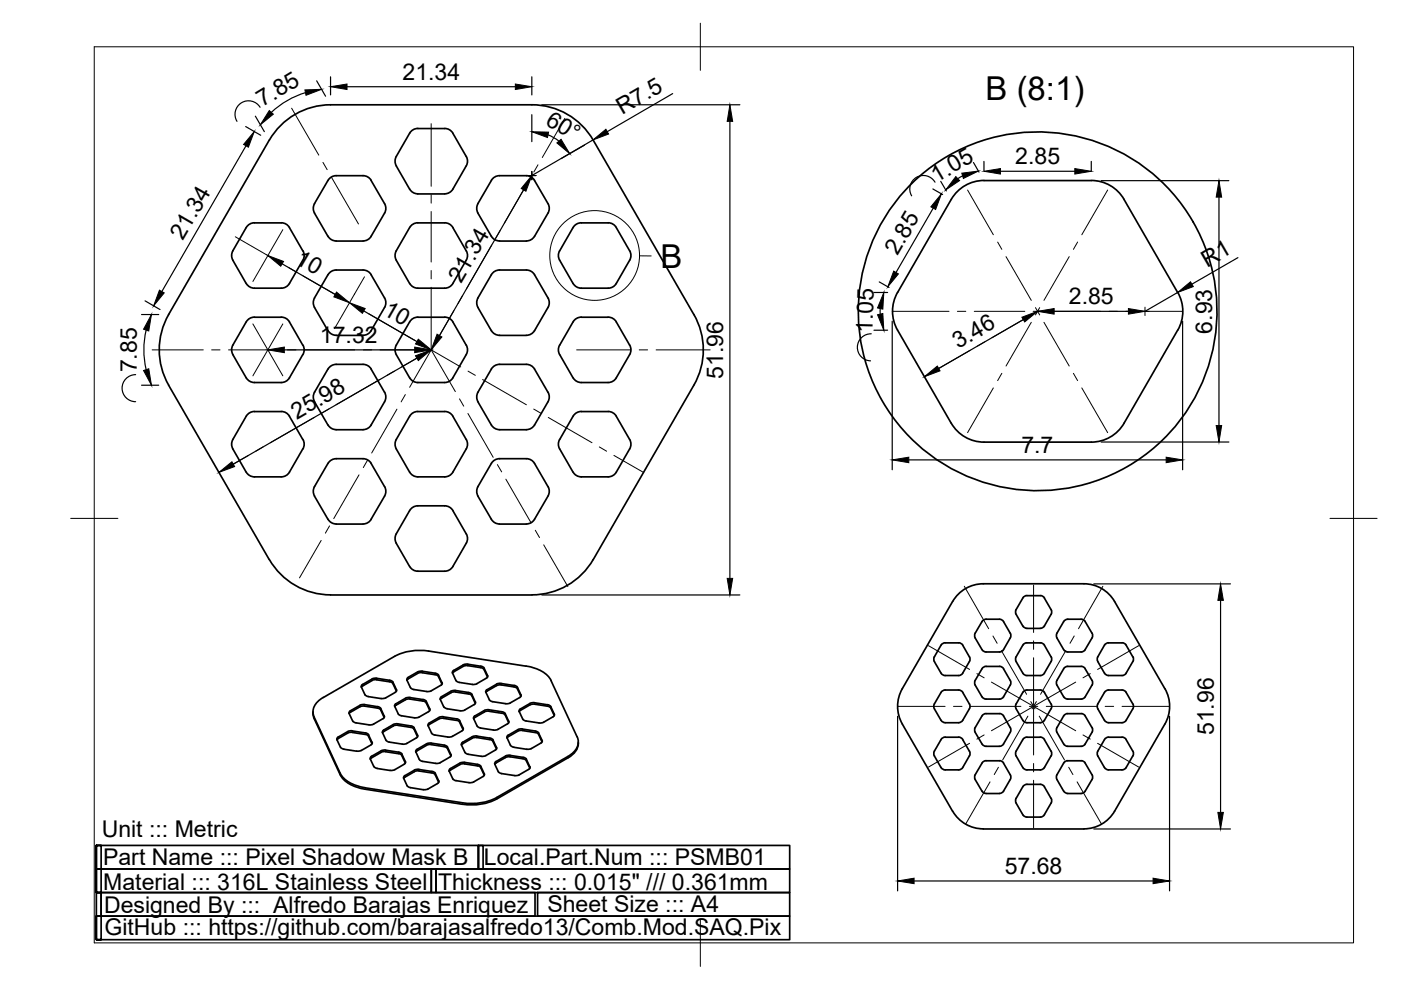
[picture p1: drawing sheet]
<svg xmlns="http://www.w3.org/2000/svg" width="297mm" height="210mm" viewBox="0 0 297 210" stroke-linecap="round" stroke-linejoin="round" font-family="sans-serif">
<!-- layer: Visible -->
<g fill="none" stroke="#000" stroke-width=".36">
<path d="M78.7 38.3l2.8 4.9a2 2 0 0 1 0 2l-2.8 4.9M78.7 38.2a2 2 0 0 0-1.7-1h-5.7a2.01 2.01 0 0 0-1.8 1.1l-2.8 4.9a2.05 2.05 0 0 0 0 2l2.8 4.9a2.07 2.07 0 0 0 1.8 1h5.7a2 2 0 0 0 1.7-1M84 35.2l2.8 4.9M86.8 28.3l-2.8 4.9a2 2 0 0 0 0 2M96 28.3l2.9 4.9a2 2 0 0 1 0 2M96 28.2a2 2 0 0 0-1.7-1l-5.7 .1a1.91 1.91 0 0 0-1.7 .9M98.8 35.2l-2.8 4.9M104.2 38.2a2 2 0 0 1 1.7-1h5.7a1.96 1.96 0 0 1 1.7 1.1l2.9 4.9a1.99 1.99 0 0 1 0 2l-2.9 4.9a2.07 2.07 0 0 1-1.7 1h-5.7a2 2 0 0 1-1.7-1M104.2 38.3l-2.9 4.9a2 2 0 0 0 0 2l2.9 4.9M49.4 55.2l2.8 4.9a2 2 0 0 0 1.7 1h5.7a2 2 0 0 0 1.8-1l2.8-4.9M49.4 53.2a2 2 0 0 0 0 2M53.9 47.3h5.7"/>
<path d="M53.9 47.2a2 2 0 0 0-1.7 1l-2.8 5M59.6 47.2a2 2 0 0 1 1.8 1l2.8 5M64.2 53.2a2 2 0 0 1 0 2M78.7 58.2l2.8 5a2 2 0 0 1 0 2l-2.8 4.9M78.7 58.2a2 2 0 0 0-1.7-1h-5.7a2 2 0 0 0-1.8 1l-2.8 5a2.07 2.07 0 0 0 0 2l2.8 4.9M86.8 48.3l-2.8 4.9a2 2 0 0 0 0 2l2.8 4.9M86.9 40.1a2 2 0 0 0 1.7 1M88.6 47.3h5.7M88.6 41.1h5.7M88.6 47.2a2 2 0 0 0-1.7 1M94.3 47.2a2 2 0 0 1 1.7 1M96 48.3l2.9 4.9a2 2 0 0 1 0 2l-2.9 4.9"/>
<path d="M96 40.1a2 2 0 0 1-1.7 1M104.2 58.2a2 2 0 0 1 1.7-1h5.7a1.99 1.99 0 0 1 1.7 1l2.9 5a2 2 0 0 1 0 2l-2.9 4.9M104.2 58.2l-2.9 5a2 2 0 0 0 0 2l2.9 4.9M123.2 47.3h5.7M123.2 47.2a2.01 2.01 0 0 0-1.7 1.1l-2.8 4.9a1.99 1.99 0 0 0 0 2l2.8 4.9a2 2 0 0 0 1.7 1h5.7M128.9 47.2a1.96 1.96 0 0 1 1.8 1.1l2.8 4.9a1.99 1.99 0 0 1 0 2l-2.8 4.9a2 2 0 0 1-1.8 1M201.7 42.3l-11.4 19.7a8 8 0 0 0 0 8l11.4 19.7a8.1 8.1 0 0 0 6.9 4h22.8a8 8 0 0 0 6.9-4l11.4-19.7a7.9 7.9 0 0 0 0-8l-11.4-19.7M238.3 42.3a7.9 7.9 0 0 0-6.9-4h-22.8a8 8 0 0 0-6.9 4M35.8 66.7l21.3-37a15 15 0 0 1 13-7.5h42.7a15 15 0 0 1 13 7.5l21.3 37a15 15 0 0 1 0 15l-21.3 37M35.8 66.7a15 15 0 0 0 0 15M49.4 75.2l2.8 4.9a2 2 0 0 0 1.7 1h5.7a2 2 0 0 0 1.8-1l2.8-4.9M49.4 73.2a2 2 0 0 0 0 2"/>
<path d="M52.2 68.3l-2.8 4.9M61.4 68.3l2.8 4.9M61.4 68.2a2 2 0 0 0-1.8-1l-5.7 .1a1.91 1.91 0 0 0-1.7 .9M64.2 73.2a2 2 0 0 1 0 2M69.5 70.1a2 2 0 0 0 1.8 1M71.3 71.1h5.7M78.7 78.2l2.8 5a2 2 0 0 1 0 2l-2.8 4.9M78.7 70.1a2 2 0 0 1-1.7 1M78.7 78.3a2 2 0 0 0-1.7-1h-5.7a2 2 0 0 0-1.8 1l-2.8 4.9a2.02 2.02 0 0 0 0 2l3.1 5.2a2 2 0 0 0 1.5 .7h5.7a2.1 2.1 0 0 0 1.7-1M84 73.2a2 2 0 0 0 0 2l2.8 4.9M86.8 68.3l-2.8 4.9M96 68.3l2.8 4.9"/>
<path d="M96 60.1a2 2 0 0 1-1.7 1h-5.7a2 2 0 0 1-1.7-1M96 68.2a2 2 0 0 0-1.7-1l-5.7 .1a1.91 1.91 0 0 0-1.7 .9M98.9 73.2a2 2 0 0 1 0 2l-2.9 4.9M104.2 70.1a2 2 0 0 0 1.7 1M104.2 78.3a2 2 0 0 1 1.7-1h5.7a1.99 1.99 0 0 1 1.7 .9l2.9 5a2.02 2.02 0 0 1 0 2l-2.9 4.9a2 2 0 0 1-1.7 1h-5.7a2.1 2.1 0 0 1-1.7-1M104.2 78.2l-2.9 5a2 2 0 0 0 0 2l2.9 4.9M105.9 71.1h5.7M113.3 70.1a2 2 0 0 1-1.7 1M118.7 73.2a2 2 0 0 0 0 2l2.8 4.9a2.07 2.07 0 0 0 1.7 1h5.7M121.5 68.3l-2.8 4.9M128.9 67.3l-5.7-.1a2 2 0 0 0-1.7 1M128.9 67.2a2 2 0 0 1 1.8 1"/>
<path d="M130.7 68.3l2.8 4.9M133.5 73.2a1.99 1.99 0 0 1 0 2l-2.8 4.9a2 2 0 0 1-1.8 1M35.8 81.7l21.3 37M49.4 93.2l2.8-5a1.93 1.93 0 0 1 1.7-.9l5.7-.1a2 2 0 0 1 1.8 1l2.8 5M49.4 95.2l2.8 4.9a2 2 0 0 0 1.7 1h5.7a2 2 0 0 0 1.8-1l2.8-4.9M49.4 93.2a2 2 0 0 0 0 2M64.2 93.2a2 2 0 0 1 0 2M78.7 98.2l2.8 5M78.7 98.3a2 2 0 0 0-1.7-1h-5.7a2 2 0 0 0-1.8 1l-2.8 4.9M86.8 88.3l-2.8 4.9a2 2 0 0 0 0 2l2.8 4.9M96 88.3l2.9 4.9a2 2 0 0 1 0 2l-2.9 4.9M96 80.1a2 2 0 0 1-1.7 1h-5.7a2 2 0 0 1-1.7-1"/>
<path d="M96 88.2a2 2 0 0 0-1.7-1l-5.7 .1a1.91 1.91 0 0 0-1.7 .9M104.2 98.3a2 2 0 0 1 1.7-1h5.7a2 2 0 0 1 1.7 1l2.9 4.9M104.2 98.2l-2.9 5M128.9 87.3l-5.7-.1a2 2 0 0 0-1.7 1l-2.8 5a1.94 1.94 0 0 0 0 2l2.8 4.9a2.07 2.07 0 0 0 1.7 1h5.7M128.9 87.2a1.96 1.96 0 0 1 1.8 1.1l2.8 4.9a1.99 1.99 0 0 1 0 2l-2.8 4.9a2 2 0 0 1-1.8 1M57.1 118.6a15.1 15.1 0 0 0 13 7.5h42.7a15 15 0 0 0 13-7.5M66.7 105.2l2.8 4.9a2 2 0 0 0 1.8 1h5.7a2.1 2.1 0 0 0 1.7-1M66.7 103.2a2 2 0 0 0 0 2M81.5 105.2l-2.8 4.9M81.5 103.2a2 2 0 0 1 0 2M84 113.2a2 2 0 0 0 0 2l2.8 4.9M86.8 108.3l-2.8 4.9"/>
<path d="M96 108.3l2.8 4.9M96 100.1a2 2 0 0 1-1.7 1h-5.7a2 2 0 0 1-1.7-1M96 108.2a2 2 0 0 0-1.7-1h-5.7a2 2 0 0 0-1.7 1M98.9 113.2a2 2 0 0 1 0 2l-2.9 4.9M101.3 105.2l2.9 4.9M101.3 103.2a2 2 0 0 0 0 2M116.2 105.2l-2.9 4.9a2.07 2.07 0 0 1-1.7 1h-5.7a2 2 0 0 1-1.7-1M116.2 103.2a2 2 0 0 1 0 2M83.7 139.2l-15.1 8.7a3.3 3.3 0 0 0-2 4.1M83.7 139.2a11.5 11.5 0 0 1 7.2-1.2l20.6 3.2M96 120.1a2 2 0 0 1-1.7 1h-5.7a2 2 0 0 1-1.7-1M198.1 139.2l-.1 .5 .1 .5"/>
<path d="M200.4 136.3h2.8M200.4 136.3l-.7 .3-1.6 2.7M202 127.5l-10.7 18.5a7.5 7.5 0 0 0 0 7.5l10.7 18.5M202 127.5a7.5 7.5 0 0 1 6.5-3.7h21.3a7.5 7.5 0 0 1 6.5 3.7l10.7 18.5M203.3 136.3l.7 .3 1.5 2.6 .2 .5-.2 .6-1.4 2.4-.3 .4-.5 .1M208.2 131.8l-1.4 2.4-.1 .8 1.5 2.7 .4 .4 .5 .1h3.1l.6-.5 1.4-2.4 .1-.5-.1-.6-1.4-2.4M212.8 131.8l-.6-.5h-3.1l-.5 .1-.4 .4M215.4 130.3l1.6 2.6 .7 .3M215.4 129.3l-.1 .5 .1 .5M215.4 139.2l-.1 .5 .1 .5M217.7 136.3h2.9M217.7 126.3h2.9"/>
<path d="M217.7 133.2h2.9M217.7 126.3l-.7 .3-1.6 2.7M217.7 136.3l-.7 .3-1.6 2.7M220.6 126.3l.5 .1 .3 .4M220.6 136.3l.5 .1 .3 .4M221.4 126.8l1.5 2.5 .1 .5-.1 .5-1.5 2.4M221.4 136.8l1.5 2.4 .1 .5-.1 .5-1.5 2.5M221.4 132.7l-.3 .4-.5 .1M225.5 131.8l-1.5 2.7 .1 .8 1.4 2.4 .4 .4 .5 .1h2.8M229.2 131.3h-3.1l-.6 .5M229.2 131.3l.5 .1 .4 .4M230.1 131.8l1.4 2.4 .1 .8-1.5 2.7-.4 .4-.5 .1"/>
<path d="M235 136.3h2.9M235 136.3l-.5 .1-.3 .4-1.5 2.7v.8l1.5 2.4 .6 .5h3.1l.5-.1 .4-.4M237.9 136.3l.5 .1 .4 .4M238.8 136.8l1.4 2.5M240.2 139.2l.1 .5-.1 .5M66.4 151.2l.2 1.2M66.4 150.9v.3M66.6 152.4l5.5 11.9M66.6 152.1l5.5 11.9M71.4 156.8l.9 1.8 .6 .2 2.7 .5M71.7 156.6l-.2 .2M71.7 156.3l-.2 .1v.4"/>
<path d="M73.7 155.4l-2 1.2M73.7 155.1l-2 1.2M74 151.3l.8 1.6M74.7 155.3l2.7 .4M74.7 155l2.7 .4M74.7 155.3l-1 .1M74.7 155l-1 .1M76.3 149.5l1-.1 2.7 .4M76.3 149.6l-2 1.1-.2 .2-.1 .4 2.8-1.6 3.2 .4M76.6 145.7l.1-.4 2.4-1.4 .5-.1 3 .4 .6 .2 .9 1.8v.2l-.3 .4M76.6 145.7l2.3-1.4 .7-.2 3.3 .5 .4 .4 .8 1.6M76.6 145.7l.8 1.6"/>
<path d="M77.4 147.3l.7 .4 2.7 .4 1-.2M77.4 155.4l.6 .2 .9 1.8v.2l-.3 .3M77.4 155.7l.8 .4 .7 1.6M78.6 158l-2.2 1.2-.8 .1M80 149.8l.7 .4 .8 1.8-.3 .4-2 1.1-1 .2-2.7-.4-.7-.4M80 150.1l.7 .4 .7 1.6M80.8 159.5l-2 1.2M80.8 159.2l-2 1.2M81.1 155.4l.7 1.5 .4 .4 3.1 .5 1-.2M81.7 159.4l2.8 .4M81.7 159.1l2.8 .4M81.8 159.4l-1 .1"/>
<path d="M81.8 159l-1 .2M83.7 149.8v-.4l2.5-1.5h.5l3 .4 .5 .2 .9 1.8 .1 .2-.3 .4M83.8 146.8l-2 1.2M84.5 159.8l.7 .4M84.5 159.5l.7 .4M85.2 159.9l.7 1.6M86.5 143.6l-.2 .2v.4l.2-.3M87.1 153.9l-2.8-.4h-.7l-2.2 1.3-.2 .2-.1 .3M87.1 153.9l.7 .4M87.8 154.3l.7 1.6M87.8 154.6l.7 1.6M87.8 154.6l-.7-.4-3.3-.4-2.7 1.5"/>
<path d="M88.3 156.5l-2 1.1M88.5 142.8l-2 1.1M88.5 142.5l-2 1.1M88.5 155.9l.1 .2-.3 .4M88.6 142.5l.9-.2 3.1 .5 .4 .4 .7 1.5v.4l-2.3 1.4-.9 .1-3.1-.5-.4-.3-.7-1.6M88.6 142.8l.7-.2 3 .4 .7 .4M90.8 153.9l.7 1.5M90.9 150.9l-2 1.1-.7 .2-3.1-.4-.7-.5M91 153.6l-.2 .3M91 153.3l-.3 .3 .1 .2M91.1 150.6l-.7-1.6-.4-.3-3.6-.5-2.7 1.6 .7 1.6M91.4 157.9h-.7l-2.4 1.4-.1 .1 .9 1.8 .5 .2 3.3 .5 2.4-1.4 .3-.1v-.4l-.9-1.8-.5-.2"/>
<path d="M91.4 157.6h-.7l-2.3 1.3-.2 .1v.4M91.4 157.9l2.7 .4M91.4 157.6l2.7 .4M93 143.5l.7 1.5M93.3 148.3l.8 1.6M93.6 148l-.2 .3v-.4l.2-.2 2-1.1 1-.2 2.7 .4 .6 .3 .9 1.7M94 152.3l2.8 .4M94 152l2.8 .4M94 152.3h-.7l-2.3 1.3M94 152l-1 .1-2 1.2M94.1 149.8l.7 .5 2.7 .4M94.2 158.3l.7 .4 .7 1.6"/>
<path d="M95.6 146.8l.7-.1 3.1 .4 .7 .4M95.6 146.9l-2 1.1M95.9 142.7l.8 1.6 .4 .3 3 .5 1-.1M96.2 142.1l-.3 .4v.2M96.8 152.4l.5 .2 .9 1.8v.2l-.3 .4M96.8 152.7l.7 .4 .7 1.6M97.8 157.9l.8 1.6 .4 .3 3 .6 .8-.1 2.2-1.3M97.9 155l-2 1.1-.7 .2-3-.5-.7-.4M98.2 141l.7-.2 3 .4 .7 .4M98.2 141l-2 1.1M100.1 147.5l.7 1.6M100.1 156.5l-2.3 1.4"/>
<path d="M100.1 156.2l-2 1.2-.3 .3v.2M100.1 156.5l1-.1 2.7 .4M100.4 152.4l.8 1.5M100.5 149.4l-2 1.2-.9 .1M100.8 148.8v.2l-.3 .4M101.1 156.1l2.7 .4M101.1 156.1l-1 .1M102.6 142l.8 1.5M102.6 141.7l.8 1.5M102.6 142l-.7-.4-3.2-.5-2.8 1.6M103 146.8l.8 1.6M103.1 143.8l-2 1.2"/>
<path d="M103.4 143.2v.2l-.3 .4M103.8 156.5l.6 .2 .9 1.8v.2l-.3 .3M103.8 156.8l.8 .4 .7 1.6M105.3 145.4l.7-.2 3 .4M105.3 145.4l-2.3 1.4v-.2l.3-.4M106.4 150.9l-2.7-.4h-.8l-2.2 1.3-.3 .3v.3l2.7-1.6 3.3 .4M106.4 150.9l.7 .4 .8 1.8-.3 .4-2 1.1-1 .2-2.7-.5-.7-.4M106.4 151.2l.7 .4M107.1 151.6l.7 1.6M107.5 156.4l.7 1.6 .4 .3 3.1 .6 1-.2M109 145.6l.7 .5M109 145.3l.7 .4"/>
<path d="M109 145.3l-3.3-.4-2.4 1.3M109.7 146.1l.7 1.5M109.7 145.7l.7 1.6M110.1 150.9v-.4l.2-.2 2.1-1.2 .7-.1 3.3 .5 .4 .3 .7 1.6M110.1 150.9l2.3-1.4 .9-.2 3.1 .5 .4 .3 .7 1.6M110.1 150.9l.7 1.5 .4 .4 3.3 .5 .8-.2 2-1.1 .3-.4-.1-.2M110.5 147.3l-.1 .4-.2 .2-2.5 1.3-3.2-.4-.7-.4M111.5 141.2a6.9 6.9 0 0 1 5.3 3.1l5.5 11.9M114.2 155.7l.7 1.6M114.2 155.4l.7 1.6M114.2 155.7l-.4-.3-3.6-.5-2.7 1.5M114.2 155.4l-.7-.4-3.3-.4-2.4 1.3-.3 .3v.2"/>
<path d="M114.7 157.6l-2.1 1.1M114.9 157l.1 .2-.3 .4M122.4 156.2a3.3 3.3 0 0 1-2 4.2M122.6 157.3a3.5 3.5 0 0 1-2.2 3.4M198.1 140.3l1.4 2.4 .4 .4 .5 .1h2.8M198.1 150.3l1.4 2.4 .4 .4 .5 .1h2.8M198.1 149.3l-.1 .5 .1 .5M198.1 159.3l-.1 .5 .1 .5M199.5 156.8l-1.4 2.5M203.2 146.3h-2.8l-.5 .1-.4 .4-1.4 2.5M203.2 156.3h-2.8l-.5 .1-.4 .4M203.3 146.3l.7 .3 1.5 2.7 .2 .5-.2 .5-1.4 2.4-.3 .4-.5 .1"/>
<path d="M203.3 156.3l.5 .1 .3 .4M204.1 156.8l1.4 2.5 .1 .7-1.5 2.7-.3 .4-.5 .1M206.8 154.3l-.1 .7 1.5 2.7 .4 .4 .5 .1h2.8l.7-.3 1.7-2.9-.1-.7M209.1 141.3h2.8M209.1 151.3h2.8M209.1 151.3l-.7 .3-1.6 2.7M211.9 141.3l.7 .3 1.6 2.7 .1 .5-1.5 2.9-.4 .4-.5 .1h-2.8l-.5-.1-.4-.4-1.4-2.4-.2-.5 .2-.5 1.6-2.7 .7-.3M211.9 151.3l.5 .1 .4 .4 1.4 2.5M215.4 150.3l1.5 2.4 .6 .5h3.1l.5-.1 .3-.4M215.4 140.3l1.5 2.4 .6 .5h3.1l.5-.1 .3-.4M215.4 159.3l-.1 .5 .1 .5M215.4 149.3l-.1 .5 .1 .5"/>
<path d="M216.9 156.8l-1.5 2.5M221.4 156.8l1.5 2.5 .1 .5-.1 .5-1.5 2.4M221.4 146.8l1.5 2.5 .1 .5-.1 .5-1.5 2.4M221.4 156.8l-.3-.4-.5-.1h-3.1l-.6 .5M221.4 146.8l-.3-.4-.5-.1h-3.1l-.6 .5-1.5 2.5M224.1 154.3l-.1 .5 .1 .5 1.6 2.6 .7 .3h2.8M226.4 141.3h2.8M226.4 151.3h2.8M226.4 151.3l-.7 .3-1.6 2.7M226.4 141.3l-.5 .1-.4 .4-1.4 2.5-.1 .7 1.5 2.7 .4 .4 .5 .1h2.8M229.2 151.3l.7 .3 1.6 2.7M229.2 141.3l.7 .3 1.6 2.7 .2 .5-1.6 2.9-.4 .4-.5 .1"/>
<path d="M231.5 154.3l.1 .7-1.5 2.7-.4 .4-.5 .1M234.2 156.8l-1.4 2.5-.2 .5 .2 .5 1.4 2.4 .3 .4 .5 .1h2.9l.5-.1 .4-.4M238.8 156.8l1.4 2.5M238.8 146.8l1.4 2.5M238.8 156.8l-.6-.5h-3.2l-.5 .1-.3 .4M238.8 146.8l-.4-.4-.5-.1h-2.9l-.5 .1-.3 .4-1.4 2.5-.2 .5 .1 .5 1.5 2.4 .3 .4 .5 .1h2.9l.5-.1 .4-.4M240.2 150.3l-1.4 2.4M240.2 140.3l-1.4 2.4M240.2 159.3l.1 .5-.1 .5M240.2 149.3l.1 .5-.1 .5M247 153.5l-10.7 18.5a7.5 7.5 0 0 1-6.5 3.7l-21.3 .1a7.6 7.6 0 0 1-6.5-3.8M247 146a7.5 7.5 0 0 1 0 7.5"/>
<path d="M78.5 160.9l.8 1.6 .7 .4M78.8 160.7l-.3 .2M78.8 160.4l-.2 .1-.1 .4M79.9 162.9l2.8 .5M85.2 160.2l.7 1.6M85.6 165l.7 1.6M85.9 164.8l-.3 .2M85.9 164.4l-.3 .2v.4M86 161.5l-.1 .4-.2 .1-2.2 1.3h-.8M87.9 163.3l.7-.2 3 .4 .7 .5M87.9 163.6l.9-.2 2.8 .5M87.9 163.6l-2 1.2"/>
<path d="M87.9 163.3l-2 1.2M91.6 163.9l.7 .4M92.3 164l.7 1.5v.4l-2.4 1.5h-.8l-2.8-.4-.7-.4M92.3 164.3l.7 1.6M95.2 163.5l.8 1.6 .4 .3 3.3 .6 .7-.2 2-1.2 .2-.1 .1-.4M98.5 162l2.7 .4M98.5 161.9l-1 .2-2.3 1.4M101.2 162.4l.7 .4 .8 1.6M101.9 162.5l.8 1.6M101.9 162.5l-.7-.4-3.2-.5-2.5 1.4-.2 .1-.1 .4M104.9 162l.8 1.6 .7 .4M106.3 164l2.8 .4"/>
<path d="M108.1 160.5l2.8 .4 .7 .4M108.1 160.2l2.8 .4M108.2 160.5l-1 .1-2.3 1.4M108.2 160.1l-.8 .1-2.2 1.3-.3 .3v.2M110.1 164.3l-1 .1M110.9 160.6l.7 .4M111.6 161l.7 1.6M111.6 161.3l.7 1.6M112.1 163.1l-2 1.2M112.4 162.6v.2l-.3 .3M120.4 160.7l-15.1 8.7a11.5 11.5 0 0 1-7.2 1.1l-20.7-3.2a6.8 6.8 0 0 1-5.3-3M120.4 160.4l-15.1 8.7a11.5 11.5 0 0 1-7.2 1.1l-20.7-3.2a6.9 6.9 0 0 1-5.3-3"/>
<path d="M198.1 160.3l1.4 2.4 .4 .4 .5 .1h2.8M208.2 161.8l-1.4 2.5-.2 .5 .2 .5 1.4 2.4M212.8 161.8l1.4 2.5 .1 .5-.1 .5-1.4 2.4M212.8 167.7l-.4 .4-.5 .1h-3.1l-.6-.5M212.8 161.8l-.4-.4-.5-.1h-3.1l-.6 .5M215.4 170.3l1.5 2.4 .6 .5h3.1l.5-.1 .3-.4M215.4 160.3l1.5 2.4 .6 .5h3.1l.5-.1 .3-.4M215.4 169.3l-.1 .5 .1 .5M221.4 166.8l1.4 2.5M221.4 166.8l-.3-.4-.5-.1h-3.1l-.6 .5-1.5 2.5M222.8 170.3l-1.4 2.4M222.9 169.3l.1 .5-.1 .5"/>
<path d="M225.5 161.8l-1.4 2.5-.1 .5 .1 .5 1.4 2.4M225.5 167.7l.6 .5h3.1M229.2 161.3h-2.8l-.5 .1-.4 .4M229.2 161.3l.5 .1 .4 .4M230.1 161.8l1.4 2.5 .2 .5-.2 .5-1.4 2.4M230.1 167.7l-.4 .4-.5 .1M240.2 160.3l-1.4 2.4"/>
<circle cx="220" cy="66" r="38"/>
</g>
<!-- layer: BORDER -->
<path d="M20 9.9h267v190h-267zM148.5 4.9v10M15 109.9h10M282 109.9h10M148.5 194.9v10" fill="none" stroke="#000" stroke-width=".21"/>
<!-- layer: TITLEBLOCK -->
<path d="M20.4 179.3h81v4.9h-81v-4.9v4.9h1v-4.9zM101.4 179.3h1v4.9h-1zM101.4 179.3h66v4.9h-66zM20.4 184.2h71v5h-71v-5v5h1v-5zM20.4 189.2h1v5h-1zM20.4 194.2h147v5h-147v-5v5h1v-5zM21.4 189.2h92v5h-92zM91.4 184.2h1v5h-1zM92.4 184.2h75v5h-75zM114 189.2h53.4v5h-53.4z" fill="none" stroke="#000" stroke-width=".36"/>
<!-- layer: Smart Centers -->
<g fill="none" stroke="#000" stroke-width=".21">
<path d="M61.8 22.9l5.8 10M68.5 34.4l.9 1.6M70.3 37.5l5.7 10M91.4 26.2v13.3M111.9 37.2h1.7M112.3 38l-5.4 9.3M112.8 36.3v1.8M114.1 34.9l-.9 1.6M119.8 25.1l-4.8 8.3M49.9 50.2l9.7 5.6M60 48.7l-6.4 11M61.2 56.7l1.5 .9"/>
<path d="M64.3 58.5l9.3 5.4M77.3 58.7l-6.4 11M91.4 41.3v1.8M91.4 44.8v10.8M91.4 57.4v1.7M104.2 52l-5.3 9.2M106 48.9l-.8 1.5M205.1 40.3l5.5 9.5M211.5 51.3l.9 1.6M213.3 54.4l5.4 9.3M226.7 54.4l-5.4 9.3M228.5 51.3l-.9 1.6"/>
<path d="M234.8 40.3l-5.4 9.5M32.3 74.2h10.8M44.9 74.2h1.8M48.5 74.2h10.7M53.6 68.7l6.4 11M60 68.7l-6.4 11M60.9 74.2h1.8M64.5 74.2h10.7M75.1 64.8l1.6 .9M77 74.2h1.8M78.2 66.5l9.8 5.7M80.6 74.2h10.8"/>
<path d="M83.6 78.7l-1.5 .9M91.4 74.2l-4.6 7.9M91.4 74.2l5.1 8.8M91.4 60.9v13.3M91.4 74.2l6.3 3.6M91.4 74.2l-6.2 3.6M96.2 65.9l-4.8 8.3M98 62.8l-.9 1.5M99.2 78.7l1.6 .9M122.3 74.2h11.5M135.5 74.2h1.8M139.1 74.2h11.5"/>
<path d="M189.2 66h12M203 66h1.8M205.7 74.3l-9.7 5.6M206.6 66h10.7M208.8 72.5l-1.6 .9M212.4 79.2l-.9 1.5M218.7 68.3l-5.4 9.3M219.1 66h1.8M219.5 65.2l.9 1.6M220 66l-9.7 5.6M220.4 65.2l-.9 1.6M221.3 68.3l5.4 9.3"/>
<path d="M222.6 66h10.7M227.6 79.2l.9 1.5M235.1 66h1.8M238.7 66h12M242.8 65.1v1.8M52.7 96.6l-6.3 3.6M55.8 94.8l-1.6 .9M66.6 88.5l-9.3 5.4M69.7 86.7l-1.5 .9M77.9 97.6l-.9 1.5M80.5 80.5l-9.3 5.3M84.2 86.8l-5.4 9.2"/>
<path d="M85.9 83.7l-.9 1.5M97.4 84.6l.9 1.5M99.2 87.7l5.4 9.3M102.3 80.5l9.3 5.3M105.5 98.5l.9 1.5M113.2 86.7l1.5 .9M116.2 88.5l9.3 5.4M127.1 94.8l1.5 .9M130.2 96.6l6.2 3.6M210.6 82.2l-5.5 9.5M229.4 82.2l5.4 9.5M68.1 114.6l-4.6 7.9"/>
<path d="M69.9 111.5l-.9 1.5M76.1 100.7l-5.3 9.3M107.3 101.6l5.3 9.3M113.5 112.4l.9 1.6M115.3 115.5l5.1 8.9M196.8 136.9l8.8 5M204.4 124.3l5.2 9M210.5 134.8l.9 1.6M212.3 137.9l5.4 9.3M219.1 124.1v10M219.1 135.9v1.8M219.1 139.5v10"/>
<path d="M226 137.9l-5.4 9.3M227.8 134.8l-.9 1.6M233.8 124.3l-5.1 9M241.4 136.9l-8.7 5M190.3 149.8h10.1M202.2 149.8h1.8M205.6 157.6l-8.8 5M205.7 149.8h10.8M207.1 142.8l1.6 .9M208.7 155.8l-1.6 .9M210.2 144.6l8.7 5M217.9 151.8l-5.3 9.3"/>
<path d="M218.2 149.8h1.8M218.5 148.8l.9 1.5M218.9 149.9l-8.7 5M219.1 150v10.1M219.4 149.9l8.7 5M219.7 148.8l-.9 1.5M220.3 151.8l5.4 9.3M221.8 149.8h10.7M228.1 144.6l-8.7 5M229.6 155.8l1.6 .9M231.2 142.8l-1.6 .9M232.7 157.6l8.7 5"/>
<path d="M234.3 149.8h1.8M237.9 149.8h10.1M209.9 165.8l-5.2 8.9M211.7 162.7l-.9 1.5M219.1 161.9v1.8M219.1 165.4v10.1M226.6 162.7l.9 1.5M228.4 165.8l5.2 8.9"/>
</g>
<!-- layer: FD_Dimensions -->
<g fill="none" stroke="#000" stroke-width=".25">
<path d="M64.8 19.6a18.4 18.4 0 0 0-7.3 4.2M67.1 17.1l1.9 3.3M70.1 16.3v3.8M73.6 18.4h35.7M112.8 16.3v3.8M142.6 19.8l-13.8 8.1M52.1 26.8l3.2 1.9M52.2 30.9l-17.9 30.9M54.1 24.6l1.9 3.3M55.1 22.7a2.87 2.87 0 0 0-3.9-.9 2.87 2.87 0 0 0-1 3.9M112.8 24.3v5.7M114.9 22.2h42"/>
<path d="M116.2 28.6l2.3 1.3M123.9 30.8l-4.9 2.8M125.7 29.7l-12.9 7.5M154.7 25.7v96.9M198.2 38.6a2.87 2.87 0 0 0-3.9-1 2.87 2.87 0 0 0-1 3.9M199.5 38.5l1.1 2M204.1 37.3l-1 .6M206.4 34.5l1.2 2M208.6 34.2v2M212.1 36.3h15.8M231.4 34.2v2M233.5 38.3h27"/>
<path d="M59.8 55.9l11.3 6.5M111 40.3l-17.8 30.9M186.4 59.8l2.1 1.2M197.8 40.1l2.1 1.1M197.9 44.1l-7.9 13.7M258.4 41.8v48.4M262.5 54.6l-9.8 5.7M28.8 79.4a2.87 2.87 0 0 0-2.9 2.9 2.87 2.87 0 0 0 2.9 2.9M30 66.7h3.7M30.8 63.8l3.1 1.8M31 70a18.3 18.3 0 0 0 0 8.4M60.3 74.2h27.6"/>
<path d="M75.1 62.4h.1M77.1 65.9l11.3 6.5M88.4 75.9l-39 22.5M92.5 72.4h.1M184.7 70.8a2.87 2.87 0 0 0-2.9 2.8 2.87 2.87 0 0 0 2.8 2.9M185.3 62h2.9M185.3 70h2.9M186.6 65.4v1.2M189.2 68.1v31.5M217 67.8l-18 10.3M223.5 66h15.7M249.7 62l-6.9 4"/>
<path d="M250.7 68.1v31.5M30 81.7h3.7M192.7 97.5h54.5M233.5 93.7h27M114.9 126.1h42M231.9 123.8h29M258.8 127.3v44.9M190.3 151.9v37M248 151.9v37M231.9 175.8h29M193.8 186.8h50.7"/>
</g>
<g fill="#000" stroke="#000" stroke-width=".21">
<path d="M64.6 19.1l3.6-.2-3.3 1.3zM70.1 18.4l3.5-.6v1.2zM109.3 17.8l3.5 .6-3.5 .6zM53.9 27.9l-1.2 3.3-1.1-.6zM57.1 23.4l.9 .8-2.8 2.3zM112.8 37.2l-1.3 3.3-1-.5zM112.8 27.9l3.5 .1-.2 1.2zM118.1 30.3l.9-.8 1.8 3.1zM125.7 29.7l2.8-2.3 .5 1zM154.7 22.2l.6 3.5h-1.1zM202.6 37.4l.9 .9-3 2zM203.9 36.7l3.5-.4-3.1 1.5z"/>
<path d="M208.6 36.3l3.5-.6v1.2zM227.9 35.7l3.5 .6-3.5 .6zM56.8 54.2l3.3 1.2-.6 1zM189.5 57.5l1 .6-2.3 2.7zM199.6 41.1l-1.2 3.3-1-.5zM249.7 62l2.7-2.3 .6 1.1zM258.4 38.3l.6 3.5h-1.1zM32.1 66.7l-.6 3.5-1.1-.4zM30.4 78.6l1.1-.4 .6 3.5zM33.8 61.5l1 .6-2.2 2.7zM56.8 74.2l3.5-.6v1.2zM71.4 61.9l2.7 2.3-3.3-1.3z"/>
<path d="M74.1 64.2l3.3 1.2-.6 1zM87.9 73.6l3.5 .6-3.5 .6zM88.1 75.4l3.3-1.2-2.7 2.2zM88.7 71.9l2.7 2.3-3.3-1.3zM92.7 70.9l1 .6-2.3 2.7zM187.4 62l-.2 3.5-1.1-.2zM186.1 66.7l1.1-.2 .2 3.5zM196 79.9l2.7-2.3 .6 1zM216.7 67.3l3.3-1.3-2.7 2.3zM220 66l3.5-.6v1.2zM239.2 65.4l3.6 .6-3.6 .6zM46.4 100.2l2.8-2.3 .5 1z"/>
<path d="M189.2 97.5l3.5-.6v1.2zM247.2 96.9l3.5 .6-3.5 .6zM257.9 90.2h1.1l-.6 3.5zM154.2 122.6h1.1l-.6 3.5zM258.8 123.8l.6 3.5h-1.2zM258.2 172.2h1.2l-.6 3.6zM190.3 186.8l3.5-.6v1.2zM244.5 186.2l3.5 .6-3.5 .6z"/>
</g>
<!-- layer: Detail Boundary -->
<g fill="none" stroke="#000" stroke-width=".21">
<path d="M135.6 54.2l2.5 .1"/>
<circle cx="126.1" cy="54.2" r="9.5"/>
</g>
<g font-size="7">
<text x="209" y="21.2">B (8:1)</text>
<text x="140.1" y="56.8">B</text>
</g>
<g font-size="4.9">
<text x="85.3" y="16.9">21.34</text>
<text x="55.7" y="22.8" transform="rotate(-31 55.7 22.8)">7.85</text>
<text x="115.4" y="26.2" transform="rotate(32 115.4 26.2)">60°</text>
<text x="131.9" y="24.4" transform="rotate(-30 131.9 24.4)">R7.5</text>
<text x="215.3" y="34.9">2.85</text>
<text x="198.5" y="38.8" transform="rotate(-30 198.5 38.8)">1.05</text>
<text x="38.8" y="51.2" transform="rotate(-60 38.8 51.2)">21.34</text>
<text x="62.4" y="55.7" transform="rotate(30 62.4 55.7)">10</text>
<text x="190.3" y="54.3" transform="rotate(-60 190.3 54.3)">2.85</text>
<text x="255.9" y="56.8" transform="rotate(-30 255.9 56.8)">R1</text>
<text x="97.8" y="60.2" transform="rotate(-60 97.8 60.2)">21.34</text>
<text x="226.6" y="64.6">2.85</text>
<text x="81" y="66.5" transform="rotate(30 81 66.5)">10</text>
<text x="185" y="70.6" transform="rotate(-88 185 70.6)">1.05</text>
<text x="257" y="70.8" transform="rotate(-90 257 70.8)">6.93</text>
<text x="67.8" y="72.7">17.32</text>
<text x="203.2" y="74.1" transform="rotate(-30 203.2 74.1)">3.46</text>
<text x="29" y="79" transform="rotate(-90 29 79)">7.85</text>
<text x="153.3" y="80.3" transform="rotate(-90 153.3 80.3)">51.96</text>
<text x="62.9" y="89" transform="rotate(-30 62.9 89)">25.98</text>
<text x="216.6" y="96.1">7.7</text>
<text x="257.3" y="155.9" transform="rotate(-90 257.3 155.9)">51.96</text>
<text x="21.6" y="177.4">Unit ::: Metric</text>
<text x="21.9" y="183.4">Part Name ::: Pixel Shadow Mask B</text>
<text x="102.6" y="183.4">Local.Part.Num ::: PSMB01</text>
<text x="213" y="185.3">57.68</text>
<text x="21.9" y="188.8">Material ::: 316L Stainless Steel</text>
<text x="92.9" y="188.7">Thickness ::: 0.015&quot; /// 0.361mm</text>
<text x="22.1" y="193.6">Designed By ::: Alfredo Barajas Enriquez</text>
<text x="116.1" y="193.4">Sheet Size ::: A4</text>
<text x="22.2" y="198.3">GitHub ::: https://github.com/barajasalfredo13/Comb.Mod.SAQ.Pix</text>
</g>
</svg>
